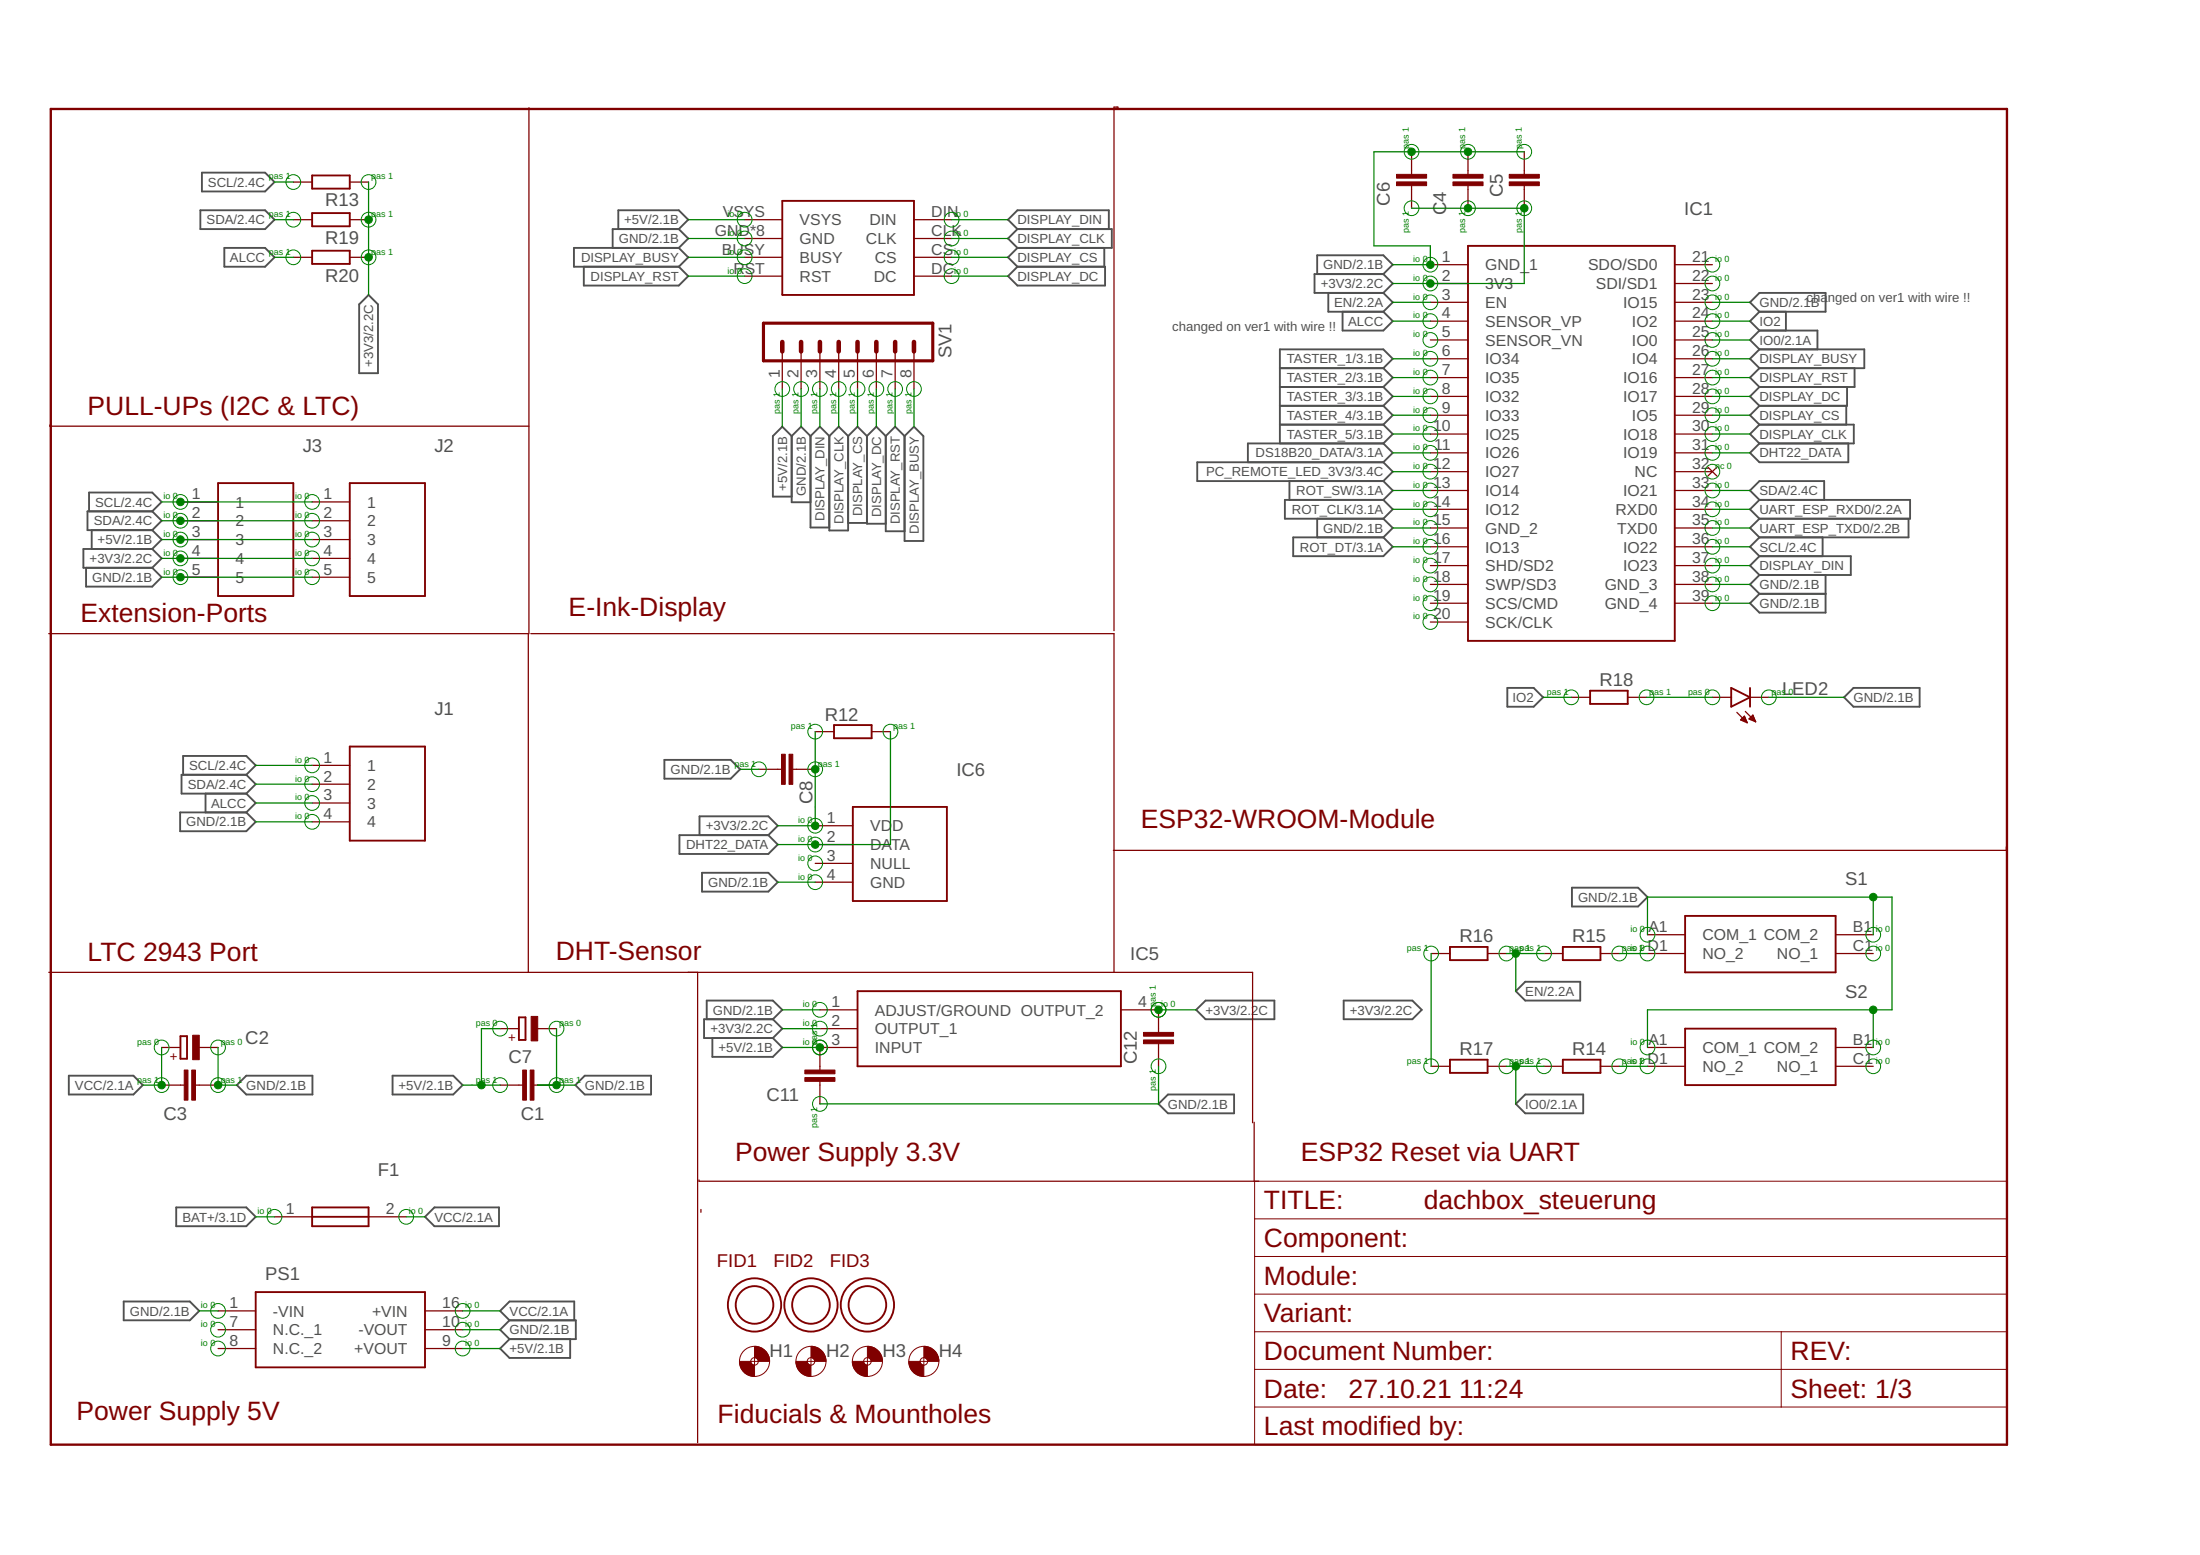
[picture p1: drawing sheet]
<svg xmlns="http://www.w3.org/2000/svg" width="297mm" height="210mm" viewBox="0 0 297 210" stroke-linecap="round" stroke-linejoin="round" font-family="sans-serif">
<g fill="none" stroke="#505050" stroke-width=".25">
<path d="M27.1 28.4h8.7l1.3 1.3-1.3 1.2h-8.7zM27.3 23.3h8.5l1.3 1.3-1.3 1.2h-8.5zM30.3 33.5h5.5l1.3 1.2-1.3 1.3h-5.5zM49.8 39.8l1.2 1.3v9.3h-2.5v-9.3zM78.8 36v2.5h12.9l1.2-1.2-1.2-1.3M83.5 30.9v-2.5h8.2l1.2 1.3-1.2 1.2M91.7 30.9h-9v2.6M91.7 30.9l1.2 1.3-1.2 1.3M91.7 33.5h-14.2v2.5h14.2M91.7 33.5l1.2 1.2-1.2 1.3M136.1 37.3l1.3-1.3h11.8v2.5h-11.8zM137.4 30.9h12.7v2.6h-12.7"/>
<path d="M137.4 30.9l-1.3-1.2 1.3-1.3h12.3v2.5M137.4 30.9l-1.3 1.3 1.3 1.3M137.4 33.5l-1.3 1.2 1.3 1.3M149.1 33.5v2.5M177.8 37v-2.5h9l1.2 1.2-1.2 1.3M179.3 39.5v2.6h7.5M186.8 37h-9.3v2.5h9.3M186.8 37l1.2 1.3-1.2 1.2M186.8 39.5l1.2 1.3-1.2 1.3M106.9 58.9l1.3-1.3 1.2 1.3M106.9 58.9v8.9h2.5M106.9 58.9l-1.3-1.3-1.2 1.3v8.1h2.5"/>
<path d="M109.4 58.9v12.3h2.6M109.4 58.9l1.3-1.3 1.3 1.3M112 58.9v12.7h2.5v-12.7M112 58.9l1.2-1.3 1.3 1.3M114.5 58.9l1.3-1.3 1.3 1.3M117.1 58.9l1.2-1.3 1.3 1.3M117.1 58.9v11.8h2.5M119.6 58.9l1.3-1.3 1.2 1.3M119.6 58.9v12.8h2.5M123.4 57.6l1.3 1.3v14.1h-2.6v-14.1zM172.8 49.7h14M172.8 52.2h14"/>
<path d="M172.8 54.8h14M172.8 57.3h14M181.3 42.1v2.5h5.5l1.2-1.3-1.2-1.2M186.8 49.7l1.2-1.3-1.2-1.2h-14v12.7M186.8 52.2l1.2 1.3-1.2 1.3M186.8 54.8l1.2 1.2-1.2 1.3M186.8 59.9l1.2 1.2-1.2 1.3M186.8 59.9h-18.3v2.5M186.8 49.7l1.2 1.3-1.2 1.2M186.8 57.3l1.2 1.3-1.2 1.3M236.3 40.8l1.3-1.3h8.9v2.6h-8.9zM237.6 49.7l-1.3 1.3 1.3 1.2"/>
<path d="M237.6 47.2h14.1v2.5h-14.1M237.6 44.6l-1.3 1.3 1.3 1.3M237.6 44.6h7.8v2.6M237.6 42.1l-1.3 1.2 1.3 1.3M237.6 52.2l-1.3 1.3 1.3 1.3M237.6 57.3h12.7v2.6h-12.7M237.6 59.9l-1.3 1.2 1.3 1.3h12v-2.5M237.6 57.3l-1.3 1.3 1.3 1.3M237.6 47.2l-1.3 1.2 1.3 1.3M237.6 54.8l-1.3 1.2 1.3 1.3M241.1 42.1v2.5M249.3 54.8v2.5"/>
<path d="M249.4 52.2v2.6h-11.8M250.4 49.7v2.5h-12.8M11.6 76.6v2.6h9l1.2-1.3-1.2-1.3M12 69v-2.5h8.6l1.2 1.3-1.2 1.2M12.4 71.6v2.5M20.6 69l1.2 1.3-1.2 1.3M20.6 69h-8.8v2.6h8.8M20.6 74.1h-9.3v2.5h9.3M20.6 71.6l1.2 1.2-1.2 1.3M20.6 74.1l1.2 1.3-1.2 1.2M114.5 70.6h2.6M174.1 64.9v2.6"/>
<path d="M174.6 72.5h12.2l1.2 1.3-1.2 1.3h-12.2zM177.8 70v2.5M186.8 62.4h-25.2v2.5h25.2M186.8 67.5h-13.3v2.5h13.3M186.8 70l1.2 1.3-1.2 1.2M186.8 62.4l1.2 1.3-1.2 1.2M186.8 64.9l1.2 1.3-1.2 1.3M186.8 67.5l1.2 1.2-1.2 1.3M237.6 67.5l-1.3-1.3 1.3-1.3h8.7v2.6M237.6 67.5h20.3v2.5h-20.3M237.6 77.6l-1.3 1.3 1.3 1.3M237.6 75.1h12.3v2.5h-12.3"/>
<path d="M237.6 72.5l-1.3 1.3 1.3 1.3M237.6 70l-1.3 1.3 1.3 1.2M237.6 67.5l-1.3 1.2 1.3 1.3M237.6 75.1l-1.3 1.2 1.3 1.3M246.1 72.5v2.6M246.5 77.6v5.1h-8.9l-1.3-1.3 1.3-1.2M257.7 70v2.5h-20.1M203.5 92.9h3.6l1.2 1.2-1.2 1.3h-3.6zM237.6 80.2h8.9M249 94.1l1.3-1.2h8.9v2.5h-8.9zM24.3 109.7h9l1.2 1.2-1.2 1.3h-9zM24.7 104.6v-2.6h8.6l1.2 1.3-1.2 1.3"/>
<path d="M27.7 107.1v2.6M33.3 104.6l1.2 1.3-1.2 1.2M33.3 104.6h-8.8v2.5h8.8M33.3 107.1l1.2 1.3-1.2 1.3M89.7 102.6h9l1.2 1.2-1.2 1.3h-9zM91.7 112.7h12l1.3 1.3-1.3 1.3h-12zM94.4 112.7v-2.5h9.3l1.3 1.3-1.3 1.2M94.8 117.8h8.9l1.3 1.3-1.3 1.3h-8.9zM212.2 119.8h9l1.2 1.3-1.2 1.3h-9zM95.4 137.6v-2.5h9l1.2 1.2-1.2 1.3M104.4 137.6l1.2 1.3-1.2 1.2M104.4 137.6h-9.3v2.5h9.3"/>
<path d="M161.5 136.3l1.3-1.2h9.3v2.5h-9.3zM181.4 135.1h9.3l1.3 1.2-1.3 1.3h-9.3zM204.7 133.8l1.2-1.3h7.5v2.6h-7.5zM9.3 145.2h8.7l1.3 1.3-1.3 1.2h-8.7zM32 146.5l1.3-1.3h8.9v2.5h-8.9zM53 145.2h8.2l1.3 1.3-1.3 1.2h-8.2zM77.7 146.5l1.3-1.3h8.9v2.5h-8.9zM96.2 140.1v2.6h8.2l1.2-1.3-1.2-1.3M157.7 147.7h8.9v2.6h-8.9l-1.3-1.3zM205.9 147.7h7.9v2.6h-7.9l-1.2-1.3zM16.7 175.7h8.9l1.3 1.3-1.3 1.2h-8.9zM23.8 163h9.5l1.2 1.3-1.2 1.2h-9.5z"/>
<path d="M57.4 164.3l1.3-1.3h8.7v2.5h-8.7zM68.8 178.2l-1.3-1.2 1.3-1.3h8.7v2.5M68.8 178.2h8.9v2.6h-8.9M68.8 178.2l-1.3 1.3 1.3 1.3M68.8 180.8l-1.3 1.2 1.3 1.3h8.2v-2.5"/>
</g>
<g fill="none" stroke="#800000" stroke-width=".17">
<path d="M71.4 14.5v71.1M150.9 14.6v-.1h-.5v70.6M39.6 34.7h2.5M39.6 29.7h2.5M39.6 24.6h2.5M47.2 34.7h2.6M47.2 29.7h2.6M47.2 24.6h2.6M100.5 37.3h5.1M100.5 34.7h5.1M100.5 32.2h5.1M100.5 29.7h5.1"/>
<path d="M123.4 37.3h5.1M123.4 34.7h5.1M123.4 32.2h5.1M123.4 29.7h5.1M190.6 20.5v3M190.6 25.1v3M193.1 35.7h5.1M193.1 38.3h5.1M198.2 20.5v3M198.2 25.1v3M205.8 20.5v3M205.8 25.1v3"/>
<path d="M226.1 35.7h5.1M226.1 38.3h5.1M6.7 57.4v.1h64.7M105.6 47.4v5.1M108.2 47.4v5.1M110.7 47.4v5.1M113.2 47.4v5.1M115.8 47.4v5.1M118.3 47.4v5.1M120.9 47.4v5.1M123.4 47.4v5.1M193.1 40.8h5.1"/>
<path d="M193.1 43.3h5.1M193.1 45.9h5.1M193.1 48.4h5.1M193.1 51h5.1M193.1 53.5h5.1M193.1 56h5.1M193.1 58.6h5.1M226.1 40.8h5.1M226.1 43.3h5.1M226.1 45.9h5.1M226.1 48.4h5.1M226.1 51h5.1"/>
<path d="M226.1 53.5h5.1M226.1 56h5.1M226.1 58.6h5.1M24.4 67.8h5M24.4 70.3h5M24.4 72.8h5M24.4 75.4h5M24.4 77.9h5M42.1 67.8h5.1M42.1 70.3h5.1M42.1 72.8h5.1M42.1 75.4h5.1"/>
<path d="M42.1 77.9h5.1M193.1 61.1h5.1M193.1 63.7h5.1M193.1 66.2h5.1M193.1 68.7h5.1M193.1 71.3h5.1M193.1 73.8h5.1M193.1 76.3h5.1M193.1 78.9h5.1M226.1 61.1h5.1M226.1 63.7h5.1M226.1 66.2h5.1"/>
<path d="M226.1 68.7h5.1M226.1 71.3h5.1M226.1 73.8h5.1M226.1 76.3h5.1M226.1 78.9h5.1M230.6 63.1l1.2 1.2M231.8 63.1l-1.2 1.2M6.6 85.5h64.7v45.8M71.7 85.5h78.7v45.7M110.1 98.8h2.5M117.7 98.8h2.5M193.1 81.4h5.1"/>
<path d="M193.1 84h5.1M212.2 94.1h2.5M219.8 94.1h2.5M226.1 81.4h5.1M231.2 94.1h2.5M234.5 96.2l1.4 1.4M235 97.2l.5-.5 .4 .9zM235.1 97.2h.6M235.2 97h.5M235.2 97.3h.6M235.3 96.9h.3M235.4 96.8h.2"/>
<path d="M235.5 97.4h.3M235.6 96l1.4 1.4M235.8 97.5h.1M236.2 97h.7M236.3 94.1h2.5M236.3 96.9h.5M236.4 97.2h.5M236.4 96.8h.4M236.6 96.7h.1M236.7 97.3h.3M236.7 96.5l-.5 .5 .8 .4M236.7 96.5l.3 .9"/>
<path d="M236.7 96.5v.1M236.9 97.4h.1M42.1 103.3h5.1M42.1 105.9h5.1M42.1 108.4h5.1M42.1 110.9h5.1M102.5 103.8h3M107 103.8h3.1M110.1 111.5h5M110.1 114h5M110.1 116.5h5M110.1 119.1h5"/>
<path d="M270.9 114.3v.5h-120.6M6.6 131.3h162.5v20.3M67.5 138.9h2.6M72.6 138.9h2.5M94.2 131.3v63.4M110.7 138.9h5.1M110.7 136.3h5.1M151.3 136.3h5.1v3.1M193.2 128.7h2.6M200.9 128.7h2.5M208.5 128.7h2.5M216.1 128.7h2.5"/>
<path d="M222.4 126.2h5.1M222.4 128.7h5.1M247.8 126.2h5.1M247.8 128.7h5.1M21.8 141.4h2.6M21.8 146.5h3.1M26.4 146.5h3M26.9 141.4h2.5M67.5 146.5h3.1M72.1 146.5h3M94.4 159.3v.1h75.6M110.7 146v3"/>
<path d="M115.8 141.4h-5.1v3M156.4 140.9v3M169.3 151.5v7.9M193.2 143.9h2.6M200.9 143.9h2.5M208.5 143.9h2.5M216.1 143.9h2.5M222.4 141.4h5.1M222.4 143.9h5.1M247.8 141.4h5.1M247.8 143.9h5.1M29.4 177h5.1"/>
<path d="M29.4 179.5h5.1M37.1 164.3h5M49.8 164.3h5M57.4 177h5.1M57.4 179.5h5.1M94.6 163.3v.3M29.4 182h5.1M57.4 182h5.1"/>
</g>
<g fill="none" stroke="#800000" stroke-width=".25">
<path d="M42.1 23.7h5.1v1.8h-5.1zM42.1 28.8h5.1v1.7h-5.1zM42.1 33.8h5.1v1.8h-5.1zM105.6 27.1h17.8v12.7h-17.8zM198.2 33.2h27.9v53.3h-27.9zM29.4 65.2h10.2v15.3h-10.2zM47.2 65.2h10.2v15.3h-10.2zM112.6 97.9h5.1v1.8h-5.1zM214.7 93.2h5.1v1.8h-5.1zM233.7 92.9l2.6 1.2-2.6 1.3zM236.3 92.9v2.5M47.2 100.8h10.2v12.7h-10.2z"/>
<path d="M115.1 108.9h12.7v12.7h-12.7zM24.4 139.9h.9v3h-.9zM70.1 137.3h.9v3.1h-.9zM115.8 133.8h35.5v10.1h-35.5zM195.8 127.8h5.1v1.8h-5.1zM211 127.8h5.1v1.8h-5.1zM227.5 123.6h20.3v7.7h-20.3zM227.5 138.9h20.3v7.6h-20.3zM195.8 143h5.1v1.8h-5.1zM211 143h5.1v1.8h-5.1zM34.5 174.4h22.9v10.2h-22.9zM42.1 163h7.7v2.5h-7.7z"/>
<path d="M42.1 164.3h7.7"/>
<circle cx="101.9" cy="176.1" r="3.6"/>
<circle cx="101.9" cy="176.1" r="2.54"/>
<circle cx="109.5" cy="176.1" r="3.6"/>
<circle cx="109.5" cy="176.1" r="2.54"/>
<circle cx="117.1" cy="176.1" r="3.6"/>
<circle cx="117.1" cy="176.1" r="2.54"/>
</g>
<g fill="#800000" stroke="#800000" stroke-width=".14">
<path d="M26 139.7h.9v3.3h-.9z"/>
<path d="M24.9 144.4h.5v4.1h-.5z"/>
<path d="M25.9 144.4h.5v4.1h-.5z"/>
<path d="M71.6 144.4h.5v4.1h-.5z"/>
<path d="M70.6 144.4h.5v4.1h-.5z"/>
<path d="M71.7 137.2h.9v3.3h-.9z"/>
<path d="M108.7 144.4h4v.5h-4z"/>
<path d="M108.7 145.5h4v.5h-4z"/>
<path d="M154.4 139.4h4.1v.5h-4.1z"/>
<path d="M154.4 140.4h4.1v.5h-4.1z"/>
<path d="M196.2 23.5h4v.5h-4z"/>
<path d="M196.2 24.6h4v.5h-4z"/>
<path d="M203.8 24.6h4v.5h-4z"/>
<path d="M203.8 23.5h4v.5h-4z"/>
<path d="M188.6 23.5h4v.5h-4z"/>
<path d="M188.6 24.6h4v.5h-4z"/>
<path d="M105.5 101.8h.5v4.1h-.5z"/>
<path d="M106.5 101.8h.5v4.1h-.5z"/>
</g>
<path d="M103.1 43.6h22.8v5.1h-22.8z" fill="none" stroke="#800000" stroke-width=".42"/>
<path d="M105.6 46.2v1.2M108.2 46.2v1.2M110.7 46.2v1.2M113.2 46.2v1.2M115.8 46.2v1.2M118.3 46.2v1.2M120.9 46.2v1.2M123.4 46.2v1.2" fill="none" stroke="#800000" stroke-width=".61"/>
<g fill="#800000" stroke="#800000" stroke-width=".14">
<path d="M101.9 181.7a2.04 2.04 0 0 1 2 2.1h-1.5l-.1-.3-.4-.2z" fill-rule="evenodd"/>
<path d="M99.8 183.8h1.6l.2 .4 .3 .1v1.5a2 2 0 0 1-2.1-2z" fill-rule="evenodd"/>
<path d="M109.5 181.7a2.04 2.04 0 0 1 2 2.1h-1.5l-.1-.3-.4-.2z" fill-rule="evenodd"/>
<path d="M107.5 183.8h1.5l.2 .4 .3 .1v1.5a2 2 0 0 1-2-2z" fill-rule="evenodd"/>
<path d="M117.1 181.7a2.04 2.04 0 0 1 2 2.1h-1.5l-.1-.3-.4-.2z" fill-rule="evenodd"/>
<path d="M115.1 183.8h1.5l.2 .4 .3 .1v1.5a2 2 0 0 1-2-2z" fill-rule="evenodd"/>
<path d="M124.7 181.7a2.04 2.04 0 0 1 2.1 2.1h-1.6l-.1-.3-.4-.2z" fill-rule="evenodd"/>
<path d="M122.7 183.8h1.5l.2 .4 .3 .1v1.5a2 2 0 0 1-2-2z" fill-rule="evenodd"/>
</g>
<g fill="none" stroke="#800000" stroke-width=".14">
<path d="M169.4 159.4h101.6v35.6h-101.6zM169.4 174.7h101.6M169.4 179.8h101.6M169.4 169.6h101.6M169.4 164.5h101.6M240.5 179.8v10.1M101.4 183.8h1M101.9 183.3v1M109 183.8h1M109.5 183.3v1M116.6 183.8h1M117.1 183.3v1"/>
<path d="M124.2 183.8h1M124.7 183.3v1M169.4 184.8h101.6M169.4 189.9h101.6"/>
<circle cx="101.9" cy="183.8" r="2.03"/>
<circle cx="101.9" cy="183.8" r=".51"/>
<circle cx="109.5" cy="183.8" r="2.03"/>
<circle cx="109.5" cy="183.8" r=".51"/>
<circle cx="117.1" cy="183.8" r="2.03"/>
<circle cx="117.1" cy="183.8" r=".51"/>
<circle cx="124.7" cy="183.8" r="2.03"/>
<circle cx="124.7" cy="183.8" r=".51"/>
</g>
<path d="M6.9 14.7h264.1v180.3h-264.1z" fill="none" stroke="#800000" stroke-width=".32"/>
<g fill="none" stroke="#008000" stroke-width=".14">
<circle cx="39.6" cy="34.7" r=".99"/>
<circle cx="39.6" cy="29.7" r=".99"/>
<circle cx="39.6" cy="24.6" r=".99"/>
<circle cx="49.8" cy="29.7" r=".99"/>
<circle cx="49.8" cy="24.6" r=".99"/>
<circle cx="49.8" cy="34.7" r=".99"/>
<circle cx="100.5" cy="34.7" r=".99"/>
<circle cx="100.5" cy="37.3" r=".99"/>
<circle cx="100.5" cy="32.2" r=".99"/>
<circle cx="100.5" cy="29.7" r=".99"/>
<circle cx="128.5" cy="34.7" r=".99"/>
<circle cx="128.5" cy="37.3" r=".99"/>
<circle cx="128.5" cy="32.2" r=".99"/>
<circle cx="128.5" cy="29.7" r=".99"/>
<circle cx="190.6" cy="20.5" r=".99"/>
<circle cx="190.6" cy="28.1" r=".99"/>
<circle cx="193.1" cy="35.7" r=".99"/>
<circle cx="193.1" cy="38.3" r=".99"/>
<circle cx="198.2" cy="28.1" r=".99"/>
<circle cx="198.2" cy="20.5" r=".99"/>
<circle cx="205.8" cy="20.5" r=".99"/>
<circle cx="205.8" cy="28.1" r=".99"/>
<circle cx="231.2" cy="35.7" r=".99"/>
<circle cx="231.2" cy="38.3" r=".99"/>
<circle cx="105.6" cy="52.5" r=".99"/>
<circle cx="108.2" cy="52.5" r=".99"/>
<circle cx="110.7" cy="52.5" r=".99"/>
<circle cx="113.2" cy="52.5" r=".99"/>
<circle cx="115.8" cy="52.5" r=".99"/>
<circle cx="118.3" cy="52.5" r=".99"/>
<circle cx="120.9" cy="52.5" r=".99"/>
<circle cx="123.4" cy="52.5" r=".99"/>
<circle cx="193.1" cy="40.8" r=".99"/>
<circle cx="193.1" cy="43.3" r=".99"/>
<circle cx="193.1" cy="45.9" r=".99"/>
<circle cx="193.1" cy="48.4" r=".99"/>
<circle cx="193.1" cy="56" r=".99"/>
<circle cx="193.1" cy="51" r=".99"/>
<circle cx="193.1" cy="53.5" r=".99"/>
<circle cx="193.1" cy="58.6" r=".99"/>
<circle cx="231.2" cy="40.8" r=".99"/>
<circle cx="231.2" cy="43.3" r=".99"/>
<circle cx="231.2" cy="58.6" r=".99"/>
<circle cx="231.2" cy="48.4" r=".99"/>
<circle cx="231.2" cy="51" r=".99"/>
<circle cx="231.2" cy="45.9" r=".99"/>
<circle cx="231.2" cy="53.5" r=".99"/>
<circle cx="231.2" cy="56" r=".99"/>
<circle cx="24.4" cy="72.8" r=".99"/>
<circle cx="24.4" cy="67.8" r=".99"/>
<circle cx="24.4" cy="77.9" r=".99"/>
<circle cx="24.4" cy="70.3" r=".99"/>
<circle cx="24.4" cy="75.4" r=".99"/>
<circle cx="42.1" cy="75.4" r=".99"/>
<circle cx="42.1" cy="70.3" r=".99"/>
<circle cx="42.1" cy="72.8" r=".99"/>
<circle cx="42.1" cy="77.9" r=".99"/>
<circle cx="42.1" cy="67.8" r=".99"/>
<circle cx="193.1" cy="71.3" r=".99"/>
<circle cx="193.1" cy="73.8" r=".99"/>
<circle cx="193.1" cy="76.3" r=".99"/>
<circle cx="193.1" cy="78.9" r=".99"/>
<circle cx="193.1" cy="61.1" r=".99"/>
<circle cx="193.1" cy="66.2" r=".99"/>
<circle cx="193.1" cy="68.7" r=".99"/>
<circle cx="193.1" cy="63.7" r=".99"/>
<circle cx="231.2" cy="71.3" r=".99"/>
<circle cx="231.2" cy="66.2" r=".99"/>
<circle cx="231.2" cy="73.8" r=".99"/>
<circle cx="231.2" cy="68.7" r=".99"/>
<circle cx="231.2" cy="76.3" r=".99"/>
<circle cx="231.2" cy="78.9" r=".99"/>
<circle cx="231.2" cy="61.1" r=".99"/>
<circle cx="231.2" cy="63.7" r=".99"/>
<circle cx="110.1" cy="98.8" r=".99"/>
<circle cx="120.2" cy="98.8" r=".99"/>
<circle cx="193.1" cy="81.4" r=".99"/>
<circle cx="193.1" cy="84" r=".99"/>
<circle cx="212.2" cy="94.1" r=".99"/>
<circle cx="222.3" cy="94.1" r=".99"/>
<circle cx="231.2" cy="94.1" r=".99"/>
<circle cx="231.2" cy="81.4" r=".99"/>
<circle cx="238.8" cy="94.1" r=".99"/>
<circle cx="42.1" cy="103.3" r=".99"/>
<circle cx="42.1" cy="105.9" r=".99"/>
<circle cx="42.1" cy="108.4" r=".99"/>
<circle cx="42.1" cy="110.9" r=".99"/>
<circle cx="102.5" cy="103.8" r=".99"/>
<circle cx="110.1" cy="111.5" r=".99"/>
<circle cx="110.1" cy="114" r=".99"/>
<circle cx="110.1" cy="116.5" r=".99"/>
<circle cx="110.1" cy="119.1" r=".99"/>
<circle cx="110.1" cy="103.8" r=".99"/>
<circle cx="67.5" cy="138.9" r=".99"/>
<circle cx="75.1" cy="138.9" r=".99"/>
<circle cx="110.7" cy="138.9" r=".99"/>
<circle cx="110.7" cy="136.3" r=".99"/>
<circle cx="156.4" cy="136.3" r=".99"/>
<circle cx="193.2" cy="128.7" r=".99"/>
<circle cx="203.4" cy="128.7" r=".99"/>
<circle cx="208.5" cy="128.7" r=".99"/>
<circle cx="218.6" cy="128.7" r=".99"/>
<circle cx="222.4" cy="128.7" r=".99"/>
<circle cx="222.4" cy="126.2" r=".99"/>
<circle cx="252.9" cy="128.7" r=".99"/>
<circle cx="252.9" cy="126.2" r=".99"/>
<circle cx="21.8" cy="146.5" r=".99"/>
<circle cx="21.8" cy="141.4" r=".99"/>
<circle cx="29.4" cy="141.4" r=".99"/>
<circle cx="29.4" cy="146.5" r=".99"/>
<circle cx="67.5" cy="146.5" r=".99"/>
<circle cx="75.1" cy="146.5" r=".99"/>
<circle cx="110.7" cy="149" r=".99"/>
<circle cx="110.7" cy="141.4" r=".99"/>
<circle cx="156.4" cy="143.9" r=".99"/>
<circle cx="193.2" cy="143.9" r=".99"/>
<circle cx="203.4" cy="143.9" r=".99"/>
<circle cx="208.5" cy="143.9" r=".99"/>
<circle cx="218.6" cy="143.9" r=".99"/>
<circle cx="222.4" cy="141.4" r=".99"/>
<circle cx="222.4" cy="143.9" r=".99"/>
<circle cx="252.9" cy="143.9" r=".99"/>
<circle cx="252.9" cy="141.4" r=".99"/>
<circle cx="29.4" cy="179.5" r=".99"/>
<circle cx="29.4" cy="177" r=".99"/>
<circle cx="37.1" cy="164.3" r=".99"/>
<circle cx="54.8" cy="164.3" r=".99"/>
<circle cx="62.5" cy="179.5" r=".99"/>
<circle cx="62.5" cy="177" r=".99"/>
<circle cx="29.4" cy="182" r=".99"/>
<circle cx="62.5" cy="182" r=".99"/>
</g>
<g fill="none" stroke="#008000" stroke-width=".17">
<path d="M37.1 29.7h2.5M37.1 24.6h2.5M37.1 34.7h2.5M49.8 24.6v15.2M92.9 29.7h7.6M92.9 32.2h7.6M92.9 37.3h7.6M92.9 34.7h7.6M128.5 29.7h7.6M128.5 32.2h7.6M128.5 37.3h7.6M128.5 34.7h7.6"/>
<path d="M190.6 28.1h15.2v10.2h-17.8M205.8 20.5h-20.3v12.7h7.6v2.5h-5.1M105.6 52.5v5.1M108.2 52.5v5.1M110.7 52.5v5.1M113.2 52.5v5.1M115.8 52.5v5.1M118.3 52.5v5.1M120.9 52.5v5.1M123.4 52.5v5.1M188 40.8h5.1M188 51h5.1"/>
<path d="M188 43.3h5.1M188 53.5h5.1M188 56h5.1M188 48.4h5.1M188 58.6h5.1M231.2 40.8h5.1M231.2 51h5.1M231.2 45.9h5.1M231.2 43.3h5.1M231.2 53.5h5.1M231.2 56h5.1M231.2 48.4h5.1"/>
<path d="M231.2 58.6h5.1M21.8 70.3h20.3M21.8 77.9h20.3M21.8 72.8h20.3M21.8 75.4h20.3M21.8 67.8h20.3M188 66.2h5.1M188 71.3h5.1M188 73.8h5.1M188 68.7h5.1M188 61.1h5.1M188 63.7h5.1"/>
<path d="M231.2 66.2h5.1M231.2 71.3h5.1M231.2 78.9h5.1M231.2 73.8h5.1M231.2 68.7h5.1M231.2 76.3h5.1M231.2 61.1h5.1M110.1 98.8v12.7h-5.1M120.2 98.8v15.2h-15.2M208.3 94.1h3.9M222.3 94.1h8.9M231.2 81.4h5.1"/>
<path d="M238.8 94.1h10.2M34.5 105.9h7.6M34.5 110.9h7.6M34.5 103.3h7.6M34.5 108.4h7.6M99.9 103.8h2.6M105 119.1h5.1M67.5 138.9h-2.5v7.6M75.1 138.9v7.6M105.6 136.3h5.1M105.6 138.9h5.1M156.4 136.3h5.1"/>
<path d="M193.2 128.7v15.2M203.4 128.7h5.1M204.7 128.7v5.1M218.6 128.7h3.8M222.4 126.2v-5.1h33.1v15.2h-33.1v5.1M252.9 121.1v5.1M252.9 136.3v5.1M21.8 141.4v5.1h-2.5M29.4 141.4v5.1h2.6M62.5 146.5h5M72.6 146.5h5.1M105.6 141.4h5.1"/>
<path d="M156.4 143.9v5.1h-45.7M203.4 143.9h5.1M204.7 143.9v5.1M218.6 143.9h3.8M26.9 177h2.5M34.5 164.3h2.6M54.8 164.3h2.6M62.5 177h5M62.5 179.5h5M62.5 182h5"/>
</g>
<g fill="#008000" stroke="#008000" stroke-width=".14">
<circle cx="24.4" cy="70.3" r=".51"/>
<circle cx="21.8" cy="146.5" r=".51"/>
<circle cx="75.1" cy="146.5" r=".51"/>
<circle cx="29.4" cy="146.5" r=".51"/>
<circle cx="193.1" cy="35.7" r=".51"/>
<circle cx="190.6" cy="20.5" r=".51"/>
<circle cx="198.2" cy="20.5" r=".51"/>
<circle cx="252.9" cy="136.3" r=".51"/>
<circle cx="252.9" cy="121.1" r=".51"/>
<circle cx="24.4" cy="77.9" r=".51"/>
<circle cx="65" cy="146.5" r=".51"/>
<circle cx="110.7" cy="141.4" r=".51"/>
<circle cx="24.4" cy="72.8" r=".51"/>
<circle cx="156.4" cy="136.3" r=".51"/>
<circle cx="193.1" cy="38.3" r=".51"/>
<circle cx="205.8" cy="28.1" r=".51"/>
<circle cx="198.2" cy="28.1" r=".51"/>
<circle cx="110.1" cy="111.5" r=".51"/>
<circle cx="110.1" cy="103.8" r=".51"/>
<circle cx="49.8" cy="29.7" r=".51"/>
<circle cx="49.8" cy="34.7" r=".51"/>
<circle cx="24.4" cy="75.4" r=".51"/>
<circle cx="24.4" cy="67.8" r=".51"/>
<circle cx="204.7" cy="143.9" r=".51"/>
<circle cx="204.7" cy="128.7" r=".51"/>
<circle cx="110.1" cy="114" r=".51"/>
</g>
<g font-size="3.6" fill="#800000">
<text x="11.8" y="56">PULL-UPs (I2C &amp; LTC)</text>
<text x="10.9" y="83.9">Extension-Ports</text>
<text x="76.8" y="83.1">E-Ink-Display</text>
<text x="154" y="111.7">ESP32-WROOM-Module</text>
<text x="11.8" y="129.7">LTC 2943 Port</text>
<text x="75" y="129.6">DHT-Sensor</text>
<text x="99.2" y="156.7">Power Supply 3.3V</text>
<text x="175.6" y="156.7">ESP32 Reset via UART</text>
<text x="170.7" y="163.3">TITLE:</text>
<text x="192.2" y="163.3">dachbox_steuerung</text>
<text x="170.7" y="168.3">Component:</text>
<text x="170.7" y="173.4">Module:</text>
<text x="170.7" y="178.5">Variant:</text>
<text x="170.7" y="183.6">Document Number:</text>
<text x="241.8" y="183.6">REV:</text>
<text x="10.3" y="191.7">Power Supply 5V</text>
<text x="170.7" y="188.7">Date:</text>
<text x="182.1" y="188.7">27.10.21</text>
<text x="197" y="188.7">11:24</text>
<text x="241.8" y="188.7">Sheet: 1/3</text>
<text x="96.9" y="192.1">Fiducials &amp; Mountholes</text>
<text x="170.7" y="193.7">Last modified by:</text>
</g>
<g font-size="2.5" fill="#505050">
<text x="43.9" y="27.9">R13</text>
<text x="187.7" y="27.7" transform="rotate(-90 187.7 27.7)">C6</text>
<text x="195.3" y="29" transform="rotate(-90 195.3 29)">C4</text>
<text x="202.9" y="26.6" transform="rotate(-90 202.9 26.6)">C5</text>
<text x="227.4" y="29">IC1</text>
<text x="43.9" y="32.9">R19</text>
<text x="43.9" y="38">R20</text>
<text x="128.5" y="48.4" transform="rotate(-90 128.5 48.4)">SV1</text>
<text x="40.9" y="61">J3</text>
<text x="58.6" y="61">J2</text>
<text x="216" y="92.6">R18</text>
<text x="240.6" y="93.9">LED2</text>
<text x="58.6" y="96.6">J1</text>
<text x="111.3" y="97.3">R12</text>
<text x="129.1" y="104.7">IC6</text>
<text x="109.7" y="108.6" transform="rotate(-90 109.7 108.6)">C8</text>
<text x="249.1" y="119.4">S1</text>
<text x="152.6" y="129.6">IC5</text>
<text x="197" y="127.2">R16</text>
<text x="212.3" y="127.2">R15</text>
<text x="249.1" y="134.7">S2</text>
<text x="33.1" y="140.9">C2</text>
<text x="68.7" y="143.5">C7</text>
<text x="153.5" y="143.7" transform="rotate(-90 153.5 143.7)">C12</text>
<text x="197" y="142.4">R17</text>
<text x="212.3" y="142.4">R14</text>
<text x="103.5" y="148.6">C11</text>
<text x="22.1" y="151.2">C3</text>
<text x="70.3" y="151.2">C1</text>
<text x="51" y="158.8">F1</text>
<text x="35.8" y="172.8">PS1</text>
<text x="103.9" y="183.2">H1</text>
<text x="111.5" y="183.2">H2</text>
<text x="119.1" y="183.2">H3</text>
<text x="126.8" y="183.2">H4</text>
</g>
<g font-size="2.5" fill="#800000">
<text x="96.8" y="171.1">FID1</text>
<text x="104.4" y="171.1">FID2</text>
<text x="112" y="171.1">FID3</text>
</g>
<g font-size="2.1" fill="#505050">
<text x="97.6" y="29.3">VSYS</text>
<text x="125.7" y="29.3">DIN</text>
<text x="96.5" y="31.8">GND*8</text>
<text x="97.5" y="34.4">BUSY</text>
<text x="108" y="35.5">BUSY</text>
<text x="108" y="33">GND</text>
<text x="108" y="30.4">VSYS</text>
<text x="116.9" y="33">CLK</text>
<text x="117.4" y="30.4">DIN</text>
<text x="118.1" y="35.5">CS</text>
<text x="125.7" y="31.8">CLK</text>
<text x="125.7" y="34.4">CS</text>
<text x="194.7" y="35.4">1</text>
<text x="228.5" y="35.4">21</text>
<text x="99" y="36.9">RST</text>
<text x="108" y="38">RST</text>
<text x="118" y="38">DC</text>
<text x="125.7" y="36.9">DC</text>
<text x="194.7" y="37.9">2</text>
<text x="194.7" y="40.4">3</text>
<text x="200.5" y="36.5">GND_1</text>
<text x="200.5" y="39">3V3</text>
<text x="200.5" y="41.6">EN</text>
<text x="214.4" y="36.5">SDO/SD0</text>
<text x="215.5" y="39">SDI/SD1</text>
<text x="219.2" y="41.6">IO15</text>
<text x="228.5" y="37.9">22</text>
<text x="228.5" y="40.4">23</text>
<text x="194.7" y="43">4</text>
<text x="194.7" y="45.5">5</text>
<text x="200.5" y="44.1">SENSOR_VP</text>
<text x="200.5" y="46.6">SENSOR_VN</text>
<text x="220.3" y="44.1">IO2</text>
<text x="220.3" y="46.6">IO0</text>
<text x="228.5" y="43">24</text>
<text x="228.5" y="45.5">25</text>
<text x="105.3" y="51" transform="rotate(-90 105.3 51)">1</text>
<text x="107.8" y="51" transform="rotate(-90 107.8 51)">2</text>
<text x="110.3" y="51" transform="rotate(-90 110.3 51)">3</text>
<text x="112.9" y="51" transform="rotate(-90 112.9 51)">4</text>
<text x="115.4" y="51" transform="rotate(-90 115.4 51)">5</text>
<text x="118" y="51" transform="rotate(-90 118 51)">6</text>
<text x="120.5" y="51" transform="rotate(-90 120.5 51)">7</text>
<text x="123" y="51" transform="rotate(-90 123 51)">8</text>
<text x="194.7" y="48.1">6</text>
<text x="194.7" y="50.6">7</text>
<text x="194.7" y="53.1">8</text>
<text x="200.5" y="49.2">IO34</text>
<text x="200.5" y="51.7">IO35</text>
<text x="219.2" y="51.7">IO16</text>
<text x="220.3" y="49.2">IO4</text>
<text x="228.5" y="48.1">26</text>
<text x="228.5" y="50.6">27</text>
<text x="228.5" y="53.1">28</text>
<text x="193.5" y="58.2">10</text>
<text x="194.7" y="55.7">9</text>
<text x="200.5" y="54.3">IO32</text>
<text x="200.5" y="56.8">IO33</text>
<text x="200.5" y="59.3">IO25</text>
<text x="219.2" y="54.3">IO17</text>
<text x="219.2" y="59.3">IO18</text>
<text x="220.3" y="56.8">IO5</text>
<text x="228.5" y="55.7">29</text>
<text x="228.5" y="58.2">30</text>
<text x="193.5" y="63.3">12</text>
<text x="193.5" y="65.8">13</text>
<text x="193.6" y="60.8">11</text>
<text x="200.5" y="61.9">IO26</text>
<text x="200.5" y="64.4">IO27</text>
<text x="219.2" y="61.9">IO19</text>
<text x="220.7" y="64.4">NC</text>
<text x="228.5" y="60.8">31</text>
<text x="228.5" y="63.3">32</text>
<text x="228.5" y="65.8">33</text>
<text x="25.9" y="67.4">1</text>
<text x="25.9" y="69.9">2</text>
<text x="31.8" y="68.5">1</text>
<text x="31.8" y="71.1">2</text>
<text x="43.7" y="67.4">1</text>
<text x="43.7" y="69.9">2</text>
<text x="49.6" y="68.5">1</text>
<text x="49.6" y="71.1">2</text>
<text x="193.5" y="68.4">14</text>
<text x="193.5" y="70.9">15</text>
<text x="200.5" y="67">IO14</text>
<text x="200.5" y="69.5">IO12</text>
<text x="218.1" y="69.5">RXD0</text>
<text x="219.2" y="67">IO21</text>
<text x="228.5" y="68.4">34</text>
<text x="228.5" y="70.9">35</text>
<text x="25.9" y="72.5">3</text>
<text x="25.9" y="75">4</text>
<text x="25.9" y="77.6">5</text>
<text x="31.8" y="73.6">3</text>
<text x="31.8" y="76.1">4</text>
<text x="43.7" y="72.5">3</text>
<text x="43.7" y="75">4</text>
<text x="43.7" y="77.6">5</text>
<text x="49.6" y="73.6">3</text>
<text x="49.6" y="76.1">4</text>
<text x="193.5" y="73.5">16</text>
<text x="193.5" y="76">17</text>
<text x="200.5" y="72">GND_2</text>
<text x="200.5" y="74.6">IO13</text>
<text x="200.5" y="77.1">SHD/SD2</text>
<text x="218.3" y="72">TXD0</text>
<text x="219.2" y="74.6">IO22</text>
<text x="219.2" y="77.1">IO23</text>
<text x="228.5" y="73.5">36</text>
<text x="228.5" y="76">37</text>
<text x="31.8" y="78.7">5</text>
<text x="49.6" y="78.7">5</text>
<text x="193.5" y="78.5">18</text>
<text x="193.5" y="81.1">19</text>
<text x="193.5" y="83.6">20</text>
<text x="200.5" y="79.7">SWP/SD3</text>
<text x="200.5" y="82.2">SCS/CMD</text>
<text x="216.7" y="79.7">GND_3</text>
<text x="216.7" y="82.2">GND_4</text>
<text x="228.5" y="78.5">38</text>
<text x="228.5" y="81.1">39</text>
<text x="200.5" y="84.7">SCK/CLK</text>
<text x="43.7" y="103">1</text>
<text x="43.7" y="105.5">2</text>
<text x="49.6" y="104.1">1</text>
<text x="49.6" y="106.6">2</text>
<text x="43.7" y="108">3</text>
<text x="43.7" y="110.6">4</text>
<text x="49.6" y="109.2">3</text>
<text x="49.6" y="111.7">4</text>
<text x="111.6" y="111.1">1</text>
<text x="111.6" y="113.7">2</text>
<text x="117.5" y="112.2">VD</text>
<text x="120.5" y="112.2">D</text>
<text x="111.6" y="116.2">3</text>
<text x="111.6" y="118.7">4</text>
<text x="117.5" y="114.8">DATA</text>
<text x="117.5" y="117.3">NULL</text>
<text x="117.5" y="119.8">GND</text>
<text x="222.6" y="125.8">A1</text>
<text x="250.2" y="125.8">B1</text>
<text x="222.5" y="128.3">D1</text>
<text x="229.9" y="126.9">COM_1 COM_2</text>
<text x="229.9" y="129.5">NO_2</text>
<text x="239.9" y="129.5">NO_1</text>
<text x="250.2" y="128.3">C1</text>
<text x="112.3" y="136">1</text>
<text x="118.1" y="137.1">ADJUST/GROUND OUTPUT_2</text>
<text x="153.7" y="136">4</text>
<text x="112.3" y="138.5">2</text>
<text x="112.3" y="141">3</text>
<text x="118.1" y="139.6">OUTPUT_1</text>
<text x="118.1" y="142.2">INPUT</text>
<text x="222.5" y="143.6">D1</text>
<text x="222.6" y="141">A1</text>
<text x="229.9" y="142.2">COM_1 COM_2</text>
<text x="250.2" y="141">B1</text>
<text x="250.2" y="143.6">C1</text>
<text x="229.9" y="144.7">NO_2</text>
<text x="239.9" y="144.7">NO_1</text>
<text x="38.6" y="163.9">1</text>
<text x="52.1" y="163.9">2</text>
<text x="31" y="176.6">1</text>
<text x="31" y="179.1">7</text>
<text x="36.9" y="177.7">-VIN</text>
<text x="50.2" y="177.7">+VIN</text>
<text x="59.7" y="179.1">10</text>
<text x="59.7" y="176.6">16</text>
<text x="31" y="181.7">8</text>
<text x="36.9" y="180.3">N.C._1</text>
<text x="36.9" y="182.8">N.C._2</text>
<text x="47.8" y="182.8">+VOUT</text>
<text x="48.4" y="180.3">-VOUT</text>
<text x="59.7" y="181.7">9</text>
</g>
<g font-size="1.8" fill="#505050">
<text x="28.1" y="25.2">SCL/2.4C</text>
<text x="27.9" y="30.3">SDA/2.4C</text>
<text x="31" y="35.4">ALCC</text>
<text x="78.4" y="35.4">DISPLAY_BUSY</text>
<text x="83.6" y="32.8">GND/2.1B</text>
<text x="84.3" y="30.3">+5V/2.1B</text>
<text x="137.4" y="30.3">DISPLAY_DIN</text>
<text x="137.4" y="32.8">DISPLAY_CLK</text>
<text x="137.4" y="35.4">DISPLAY_CS</text>
<text x="79.7" y="37.9">DISPLAY_RST</text>
<text x="137.4" y="37.9">DISPLAY_DC</text>
<text x="178.3" y="38.9">+3V3/2.2C</text>
<text x="178.7" y="36.4">GND/2.1B</text>
<text x="180.1" y="41.4">EN/2.2A</text>
<text x="237.6" y="41.4">GND/2.1B</text>
<text x="243.9" y="40.8">cha</text>
<text x="246.8" y="40.8">nged on ver1 with wire !!</text>
<text x="158.3" y="44.6">changed on ver1 with wire !!</text>
<text x="182" y="44">ALCC</text>
<text x="237.6" y="46.5">IO0/2.1A</text>
<text x="237.6" y="44">IO2</text>
<text x="50.4" y="49.5" transform="rotate(-90 50.4 49.5)">+3V3/2.2C</text>
<text x="173.7" y="49.1">TASTER_1/3.1B</text>
<text x="173.7" y="51.6">TASTER_2/3.1B</text>
<text x="237.6" y="51.6">DISPLAY_RST</text>
<text x="237.6" y="49.1">DISPLAY_BUSY</text>
<text x="173.7" y="54.1">TASTER_3/3.1B</text>
<text x="173.7" y="56.7">TASTER_4/3.1B</text>
<text x="173.7" y="59.2">TASTER_5/3.1B</text>
<text x="237.6" y="54.1">DISPLAY_DC</text>
<text x="237.6" y="59.2">DISPLAY_CLK</text>
<text x="237.6" y="56.7">DISPLAY_CS</text>
<text x="162.8" y="64.3">PC_REMOTE_LED_3V3/3.4C</text>
<text x="169.5" y="61.8">DS18B20_DATA/3.1A</text>
<text x="237.6" y="61.8">DHT22_DATA</text>
<text x="12.7" y="70.9">SDA/2.4C</text>
<text x="12.8" y="68.4">SCL/2.4C</text>
<text x="106.3" y="66.2" transform="rotate(-90 106.3 66.2)">+5V/2.1B</text>
<text x="108.8" y="67" transform="rotate(-90 108.8 67)">GND/2.1B</text>
<text x="111.3" y="70.3" transform="rotate(-90 111.3 70.3)">DISPLAY_DIN</text>
<text x="113.9" y="70.7" transform="rotate(-90 113.9 70.7)">DISPLAY_CLK</text>
<text x="116.4" y="69.7" transform="rotate(-90 116.4 69.7)">DISPLAY_CS</text>
<text x="119" y="69.8" transform="rotate(-90 119 69.8)">DISPLAY_DC</text>
<text x="121.5" y="70.8" transform="rotate(-90 121.5 70.8)">DISPLAY_RST</text>
<text x="174.4" y="69.4">ROT_CLK/3.1A</text>
<text x="175" y="66.8">ROT_SW/3.1A</text>
<text x="178.7" y="71.9">GND/2.1B</text>
<text x="237.6" y="66.8">SDA/2.4C</text>
<text x="237.6" y="71.9">UART_ESP_TXD0/2.2B</text>
<text x="237.6" y="69.4">UART_ESP_RXD0/2.2A</text>
<text x="12.1" y="76">+3V3/2.2C</text>
<text x="13.2" y="73.5">+5V/2.1B</text>
<text x="124" y="72.1" transform="rotate(-90 124 72.1)">DISPLAY_BUSY</text>
<text x="175.5" y="74.5">ROT_DT/3.1A</text>
<text x="237.6" y="74.5">SCL/2.4C</text>
<text x="237.6" y="77">DISPLAY_DIN</text>
<text x="12.4" y="78.5">GND/2.1B</text>
<text x="237.6" y="79.5">GND/2.1B</text>
<text x="237.6" y="82.1">GND/2.1B</text>
<text x="204.2" y="94.8">IO2</text>
<text x="250.3" y="94.8">GND/2.1B</text>
<text x="25.4" y="106.5">SDA/2.4C</text>
<text x="25.5" y="103.9">SCL/2.4C</text>
<text x="90.5" y="104.5">GND/2.1B</text>
<text x="25.1" y="111.6">GND/2.1B</text>
<text x="28.5" y="109">ALCC</text>
<text x="95.3" y="112.1">+3V3/2.2C</text>
<text x="92.6" y="114.6">DHT22_DATA</text>
<text x="95.6" y="119.7">GND/2.1B</text>
<text x="213.1" y="121.7">GND/2.1B</text>
<text x="96.2" y="137">GND/2.1B</text>
<text x="162.8" y="137">+3V3/2.2C</text>
<text x="182.3" y="137">+3V3/2.2C</text>
<text x="205.9" y="134.4">EN/2.2A</text>
<text x="95.9" y="139.5">+3V3/2.2C</text>
<text x="97" y="142">+5V/2.1B</text>
<text x="10.1" y="147.1">VCC/2.1A</text>
<text x="33.2" y="147.1">GND/2.1B</text>
<text x="53.8" y="147.1">+5V/2.1B</text>
<text x="79" y="147.1">GND/2.1B</text>
<text x="157.7" y="149.7">GND/2.1B</text>
<text x="205.9" y="149.7">IO0/2.1A</text>
<text x="24.6" y="164.9">BAT+/3.1D</text>
<text x="58.6" y="164.9">VCC/2.1A</text>
<text x="17.5" y="177.6">GND/2.1B</text>
<text x="68.8" y="177.6">VCC/2.1A</text>
<text x="68.8" y="180.1">GND/2.1B</text>
<text x="68.8" y="182.7">+5V/2.1B</text>
</g>
<g font-size="1.8" fill="#800000">
<text x="22.9" y="143.3">+</text>
<text x="68.6" y="140.7">+</text>
</g>
<g font-size="1.2" fill="#008000">
<text x="190.2" y="20.1" transform="rotate(-90 190.2 20.1)">pas 1</text>
<text x="197.8" y="20.1" transform="rotate(-90 197.8 20.1)">pas 1</text>
<text x="205.5" y="20.1" transform="rotate(-90 205.5 20.1)">pas 1</text>
<text x="36.3" y="24.2">pas 1</text>
<text x="36.3" y="29.3">pas 1</text>
<text x="50.1" y="24.2">pas 1</text>
<text x="50.1" y="29.3">pas 1</text>
<text x="98.2" y="29.3">io 0</text>
<text x="128.8" y="29.3">io 0</text>
<text x="36.3" y="34.4">pas 1</text>
<text x="50.1" y="34.4">pas 1</text>
<text x="98.2" y="34.4">io 0</text>
<text x="98.2" y="31.8">io 0</text>
<text x="128.8" y="31.8">io 0</text>
<text x="128.8" y="34.4">io 0</text>
<text x="190.2" y="31.4" transform="rotate(-90 190.2 31.4)">pas 1</text>
<text x="190.8" y="35.4">io 0</text>
<text x="197.8" y="31.4" transform="rotate(-90 197.8 31.4)">pas 1</text>
<text x="205.5" y="31.4" transform="rotate(-90 205.5 31.4)">pas 1</text>
<text x="231.6" y="35.4">io 0</text>
<text x="98.2" y="36.9">io 0</text>
<text x="128.8" y="36.9">io 0</text>
<text x="190.8" y="37.9">io 0</text>
<text x="190.8" y="40.4">io 0</text>
<text x="231.6" y="37.9">io 0</text>
<text x="231.6" y="40.4">io 0</text>
<text x="190.8" y="43">io 0</text>
<text x="190.8" y="45.5">io 0</text>
<text x="231.6" y="43">io 0</text>
<text x="231.6" y="45.5">io 0</text>
<text x="190.8" y="48.1">io 0</text>
<text x="190.8" y="50.6">io 0</text>
<text x="190.8" y="53.1">io 0</text>
<text x="231.6" y="48.1">io 0</text>
<text x="231.6" y="50.6">io 0</text>
<text x="231.6" y="53.1">io 0</text>
<text x="105.3" y="55.8" transform="rotate(-90 105.3 55.8)">pas 1</text>
<text x="107.8" y="55.8" transform="rotate(-90 107.8 55.8)">pas 1</text>
<text x="110.3" y="55.8" transform="rotate(-90 110.3 55.8)">pas 1</text>
<text x="112.9" y="55.8" transform="rotate(-90 112.9 55.8)">pas 1</text>
<text x="115.4" y="55.8" transform="rotate(-90 115.4 55.8)">pas 1</text>
<text x="118" y="55.8" transform="rotate(-90 118 55.8)">pas 1</text>
<text x="120.5" y="55.8" transform="rotate(-90 120.5 55.8)">pas 1</text>
<text x="123" y="55.8" transform="rotate(-90 123 55.8)">pas 1</text>
<text x="190.8" y="55.7">io 0</text>
<text x="190.8" y="58.2">io 0</text>
<text x="231.6" y="55.7">io 0</text>
<text x="231.6" y="58.2">io 0</text>
<text x="190.8" y="60.8">io 0</text>
<text x="190.8" y="63.3">io 0</text>
<text x="190.8" y="65.8">io 0</text>
<text x="231.6" y="60.8">io 0</text>
<text x="231.6" y="63.3">nc 0</text>
<text x="231.6" y="65.8">io 0</text>
<text x="22.1" y="67.4">io 0</text>
<text x="22.1" y="69.9">io 0</text>
<text x="39.8" y="67.4">io 0</text>
<text x="39.8" y="69.9">io 0</text>
<text x="190.8" y="68.4">io 0</text>
<text x="190.8" y="70.9">io 0</text>
<text x="231.6" y="68.4">io 0</text>
<text x="231.6" y="70.9">io 0</text>
<text x="22.1" y="72.5">io 0</text>
<text x="22.1" y="75">io 0</text>
<text x="22.1" y="77.6">io 0</text>
<text x="39.8" y="72.5">io 0</text>
<text x="39.8" y="75">io 0</text>
<text x="39.8" y="77.6">io 0</text>
<text x="190.8" y="73.5">io 0</text>
<text x="190.8" y="76">io 0</text>
<text x="231.6" y="73.5">io 0</text>
<text x="231.6" y="76">io 0</text>
<text x="190.8" y="78.5">io 0</text>
<text x="190.8" y="81.1">io 0</text>
<text x="190.8" y="83.6">io 0</text>
<text x="231.6" y="78.5">io 0</text>
<text x="231.6" y="81.1">io 0</text>
<text x="208.9" y="93.8">pas 1</text>
<text x="222.7" y="93.8">pas 1</text>
<text x="227.9" y="93.8">pas 0</text>
<text x="239.2" y="93.8">pas 0</text>
<text x="106.8" y="98.4">pas 1</text>
<text x="120.6" y="98.4">pas 1</text>
<text x="39.8" y="103">io 0</text>
<text x="39.8" y="105.5">io 0</text>
<text x="99.2" y="103.5">pas 1</text>
<text x="110.4" y="103.5">pas 1</text>
<text x="39.8" y="108">io 0</text>
<text x="39.8" y="110.6">io 0</text>
<text x="107.8" y="111.1">io 0</text>
<text x="107.8" y="113.7">io 0</text>
<text x="107.8" y="116.2">io 0</text>
<text x="107.8" y="118.7">io 0</text>
<text x="220.1" y="125.8">io 0</text>
<text x="253.3" y="125.8">io 0</text>
<text x="189.9" y="128.3">pas 1</text>
<text x="203.8" y="128.3">paspa1s 1</text>
<text x="219" y="128.3">paiso10</text>
<text x="253.3" y="128.3">io 0</text>
<text x="108.4" y="136">io 0</text>
<text x="156.1" y="136" transform="rotate(-90 156.1 136)">pas 1</text>
<text x="156.8" y="136">io 0</text>
<text x="18.5" y="141">pas 0</text>
<text x="29.8" y="141">pas 0</text>
<text x="64.2" y="138.5">pas 0</text>
<text x="75.5" y="138.5">pas 0</text>
<text x="108.4" y="138.5">io 0</text>
<text x="108.4" y="141">io 0</text>
<text x="110.3" y="141" transform="rotate(-90 110.3 141)">pas</text>
<text x="110.3" y="138.8" transform="rotate(-90 110.3 138.8)">1</text>
<text x="189.9" y="143.6">pas 1</text>
<text x="203.8" y="143.6">paspa1s 1</text>
<text x="219" y="143.6">paiso10</text>
<text x="220.1" y="141">io 0</text>
<text x="253.3" y="141">io 0</text>
<text x="253.3" y="143.6">io 0</text>
<text x="18.5" y="146.1">pas 1</text>
<text x="29.8" y="146.1">pas 1</text>
<text x="64.2" y="146.1">pas 1</text>
<text x="75.5" y="146.1">pas 1</text>
<text x="156.1" y="147.2" transform="rotate(-90 156.1 147.2)">pas 1</text>
<text x="110.3" y="152.3" transform="rotate(-90 110.3 152.3)">pas 1</text>
<text x="34.8" y="163.9">io 0</text>
<text x="55.2" y="163.9">io 0</text>
<text x="27.1" y="176.6">io 0</text>
<text x="27.1" y="179.1">io 0</text>
<text x="62.8" y="179.1">io 0</text>
<text x="62.8" y="176.6">io 0</text>
<text x="27.1" y="181.7">io 0</text>
<text x="62.8" y="181.7">io 0</text>
</g>
</svg>
